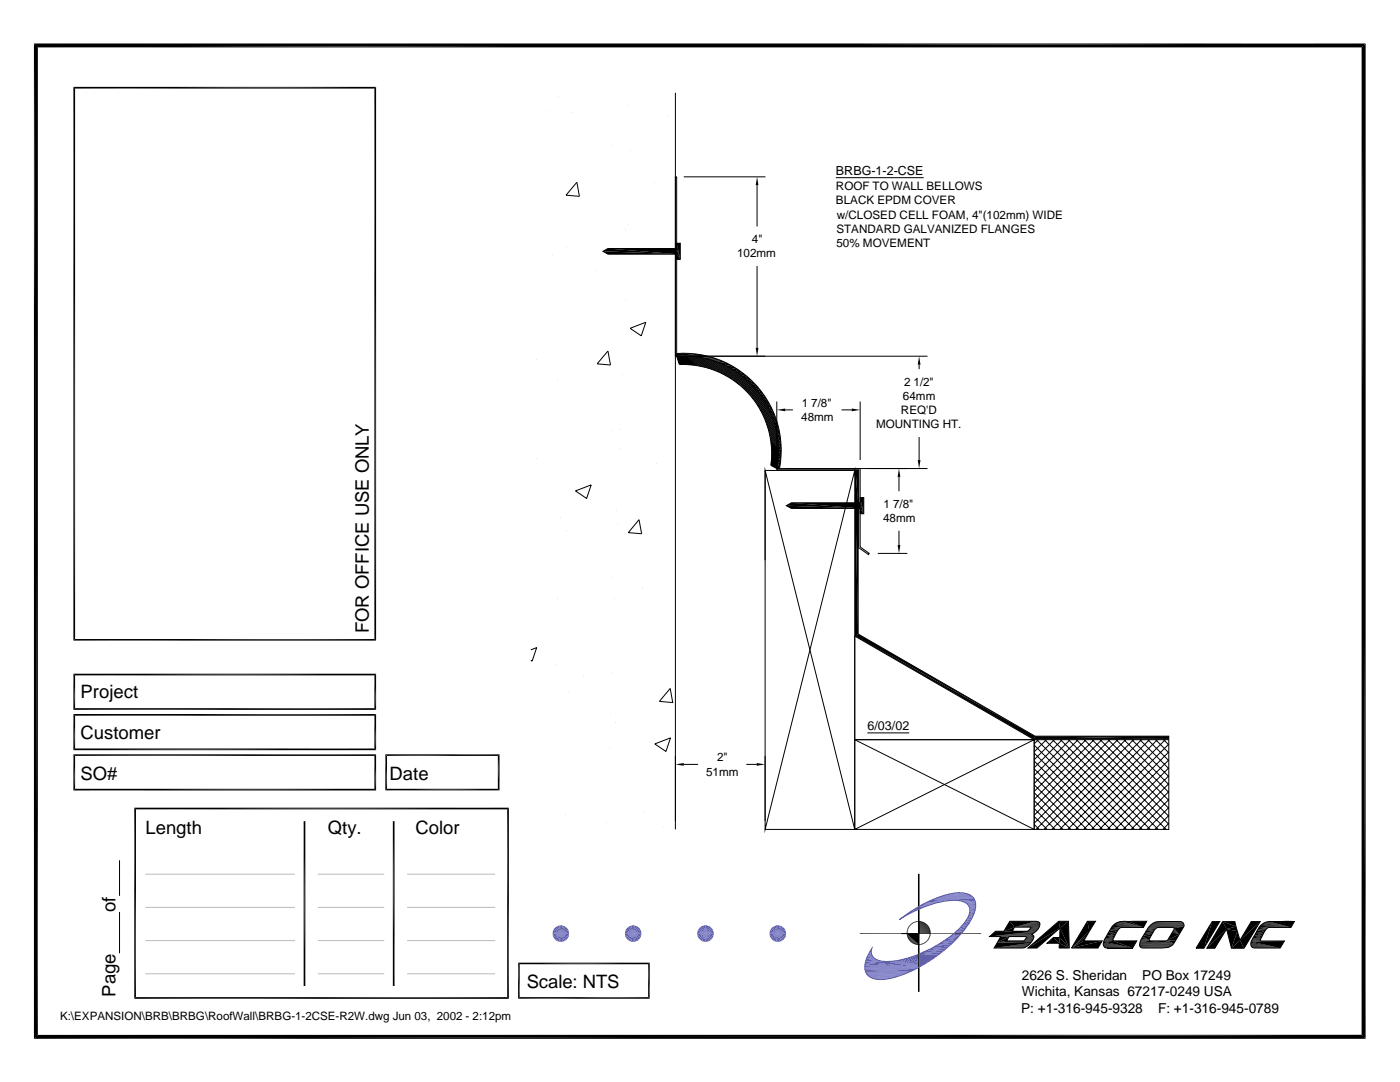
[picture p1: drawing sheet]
<svg xmlns="http://www.w3.org/2000/svg" width="279mm" height="216mm" viewBox="0 0 279 216" stroke-linecap="round" stroke-linejoin="round" font-family="sans-serif">
<g fill="none" stroke="#000" stroke-width=".2">
<path d="M111.4 19.3h.1M134.8 18.5v147M109.6 22h.1M113.7 38.6h.1M114.3 22.5h.1M115.1 36.4l.5 2.8-2.6-.3zM122.1 29.1h.1M125.5 21h.1M125.9 30h.1M130.7 36.4h.1M133.5 23h.1M134.8 35.3h.2v35.8h-.2z"/>
<path d="M136.5 35.3h16.3M151.1 37v8.2M166.8 35.5h17.5M110.3 50.9h.1M113.1 49.3h.1M118.9 54.1h.1M120.3 50.1l1-.5h13.7v-1.1h.8v3.3h-.8v-1.1h-13.7zM124.8 45.9h.1M124.8 59.8h.1M125.4 44.9h.1M134.2 51.9h.1M151.1 53.1v16.3"/>
<path d="M107.1 71.7h.1M111.3 76h.1M115.8 68.6h.1M121.3 70l.5 2.8-2.6-.2zM124.3 74.7h.1M125.8 65.5l3.1-1.2-.9 2.7zM135 71.1v-.6a19.4 19.4 0 0 1 20.6 23h-.6M135 71.1a18.9 18.9 0 0 1 20 22.4M135 71.1l.6 1.6M135 70.6h3.9M135 70.5h2.6M135.1 71.1l1.7 1.6"/>
<path d="M135.1 71.4l.4-.3 1.7 1.6M135.2 71.6l1.2 1.1M135.4 72.2l.6 .5M135.6 72.7a17.7 17.7 0 0 1 18.2 20.2l1.2 .6M135.6 72.7h.1M135.8 72.7l1.7-1.6 1.9 1.9M135.9 71l1.7 1.8M135.9 71l-.6 .7M136.2 71l1.8 1.8M136.5 71.1h48.6M136.7 71l1.8 1.9 1.5-1.5M136.7 71l-1.3 1.3"/>
<path d="M137.1 71l1.8 1.9M137.1 71l-1.6 1.6M137.9 71.1l-1.7 1.6M137.9 71.1l2 2M138.2 71.1l-1.6 1.6M138.3 71.1l2.1 2.1M138.6 71.1l-1.6 1.6M138.7 71.2l2.2 2.1M138.9 71.2l-1.5 1.5M139.2 71.2l2.3 2.3M139.3 71.2l-1.6 1.6M139.6 71.3l-1.5 1.5"/>
<path d="M139.7 71.3l2.4 2.4M140.2 71.4l2.5 2.5M140.3 71.4l-1.5 1.5M140.6 71.5l-1.5 1.5M140.7 71.5l2.7 2.7M140.9 71.6l-1.4 1.4M141.2 71.6l2.9 3M141.2 71.6l-1.4 1.5M141.4 71.1l-5.1-.1-1 1M141.6 71.7l-1.5 1.5M141.7 71.8l3.3 3.2 1.3-1.3M141.9 71.8l-1.4 1.4"/>
<path d="M142.2 71.9l-1.4 1.4M142.3 71.9l3.7 3.7M142.5 72l-1.4 1.4M142.8 72.1l-1.4 1.4M142.9 72.2l4.5 4.5M143 72.2l-1.3 1.4M143.3 72.3l-1.3 1.4M143.6 72.4l10.4 10.4M143.6 72.4l-1.3 1.4M143.7 74.3l1.3-1.3 8.4 8.4M143.9 72.5l-1.3 1.4M144.2 72.7l-1.3 1.3"/>
<path d="M144.2 72.7l9.5 9.5M144.4 72.8l-1.3 1.3M144.7 72.9l-1.3 1.3M145.2 73.2l-1.2 1.3M145.5 73.3l-1.3 1.3M145.8 73.4l-1.3 1.3M145.9 73.5l7 7.1M146 73.6l-1.3 1.3M146.5 73.9l-1.3 1.3M146.7 74.1l-1.2 1.2M146.9 74.1l5.4 5.4M147 74.2l-1.3 1.3"/>
<path d="M147.2 74.4l-1.2 1.2M147.4 74.5l-1.2 1.3M147.7 74.7l-1.2 1.2M147.9 74.9l-1.2 1.2M148.1 75l-1.2 1.3M148.3 75.2l2.9 2.9M148.4 75.2l-1.3 1.2M148.6 75.4l-1.3 1.2M148.8 75.6l-1.2 1.2M149 75.8l-1.2 1.2M149.2 75.9l-1.2 1.3M149.4 76.1l-1.2 1.2"/>
<path d="M149.6 76.3l-1.2 1.2M149.8 76.5l-1.2 1.2M150 76.7l-1.2 1.2M150 79.3l4.2 4.2M150.2 76.9l-1.2 1.2M150.4 77.1l-1.2 1.2M150.6 77.3l-1.2 1.2M150.8 77.6l-1.2 1.1M150.9 77.8l-1.1 1.2M151.1 78l-1.2 1.2M151.3 78.2l-1.2 1.2M151.5 78.4l-1.2 1.2"/>
<path d="M151.6 78.7l-1.1 1.1M151.8 78.9l-1.2 1.2M152 79.1l-1.2 1.2M152.1 79.3l-1.1 1.2M152.3 79.6l-1.2 1.2 3.4 3.3-1.3 1.2M152.4 79.8l-1.1 1.2M183.4 72.8v.9M107.1 91.5h.1M114.9 98l3.1-1.2-.9 2.7zM116.6 97.5h.1M122 85.8h.1M123.6 85.6h.1"/>
<path d="M123.7 89.6h.1M131 92.5h.1M152.2 82.6l2.6 2.6M152.6 80.1l-1.2 1.1M152.8 80.3l-1.2 1.2M152.8 84l2.2 2.2M152.9 80.6l-1.2 1.1 2.9 3M153 84.6l2.1 2.1M153 80.8l-1.2 1.2M153.2 81.1l-1.2 1.2M153.2 85.2l2 2M153.3 81.3l-1.2 1.2"/>
<path d="M153.4 85.8l1.8 1.9M153.4 81.6l-1.1 1.2M153.5 86.3l1.8 1.8M153.6 81.9l-1.2 1.2M153.6 86.8l1.7 1.7M153.7 82.1l-1.2 1.2 2.4 2.4M153.7 87.3l1.6 1.6M153.8 87.8l1.6 1.6M153.8 82.4l-1.2 1.2M153.9 92.6l.5 .6M153.9 88.2l1.5 1.6M153.9 92.2l1.1 1.2"/>
<path d="M153.9 88.7l1.5 1.4M153.9 82.7l-1.2 1.2M153.9 91.9l1.2 1.1M153.9 89.1l1.5 1.4M154 91.5l1.2 1.2M154 91.1l1.2 1.3M154 90l1.3 1.3M154 89.6l1.3 1.3M154 90.8l1.3 1.2M154 90.4l1.3 1.3M154.1 83l-1.3 1.2M154.2 83.2l-1.2 1.3"/>
<path d="M154.3 83.5l-1.2 1.3M154.4 83.8l-1.2 1.2M154.6 84.4l-1.3 1.3M154.6 84.8l-1.2 1.2M154.7 85l-1.2 1.3M154.8 85.4l-1.2 1.2M154.9 85.7l-1.3 1.2M155 86l-1.3 1.3M155 93.5h16.7v15.6l1.8 1.3-.2 .3-1.9-1.4v-15.6h-16.4zM155 80.1v11.7M155 93.5h.1M155 86.3l-1.2 1.3"/>
<path d="M155.1 86.7l-1.3 1.2M155.1 93l-.4 .3M155.2 87l-1.3 1.3M155.2 87.4l-1.3 1.2M155.2 92.5l-.7 .7M155.2 87.7l-1.3 1.3M155.3 92.1l-1.1 1M155.3 88.1l-1.3 1.3M155.3 91.6l-1.3 1.3M155.3 88.4l-1.3 1.4M155.3 91.2l-1.4 1.4M155.3 88.8l-1.3 1.3"/>
<path d="M155.4 89.2l-1.4 1.3M155.4 89.6l-1.4 1.3M155.4 90.4l-1.5 1.4M155.4 90.8l-1.5 1.4M155.4 90l-1.4 1.4M156.7 81.8h1.5M156.7 93.5h28.4M167.9 81.8h2.1M170.6 93.9h-17.9v71.6l17.9-71.6v71.6M170.7 93.9h.6v32.6l35.3 20.4h26.7v.5h-26.9l-35.7-20.5zM171.7 80.1v11.7M179.4 95.2v2.8"/>
<path d="M183.4 87.2v4.6M111.3 119.5h.1M111.8 103.3h.1M113 105.9h.1M122.1 115.3h.1M122.6 119.4h.1M123 101.8h.1M123.2 104.5h.1M127.5 103.7l.6 2.8-2.7-.2zM128.2 117.2h.1M152.7 111.8v-17.9l17.9 71.6M156.9 100.9l1-.6h13.8v-1h.7v3.2h-.7v-1h-13.8z"/>
<path d="M175.2 110.4h5.9M179.4 105.9v2.9M105.9 129.7l1.2-.5-.9 2.7-.3-.1M111.1 132.7h.1M113.4 138.2h.1M116.4 134.9h.1M122.1 134.3h.1M133.8 137.4l.5 2.8-2.7-.2zM170.6 126.9l35.8 20.7h-35.8zM121.6 149.2h.1M121.9 142.5h.1M122.8 144.2h.1"/>
<path d="M130.7 148.4l3.1-1.2-.9 2.7zM132.9 148.8h.1M136.5 152.5h2.8M148.9 152.5h2.1M152.7 150.9v12.9M170.6 147.6l35.8 17.9M206.4 147.6h26.9v17.9h-26.9zM206.4 147.6l-35.8 17.9h35.8v-17.9h-35.8v17.9M206.4 148.7l16.8 16.8M206.4 150.3l15.2 15.2M206.4 151.8l13.6 13.7M206.4 153.4l12.1 12.1"/>
<path d="M206.4 155l10.5 10.5M206.4 156.6l8.9 8.9M206.4 158.2l7.3 7.3M206.4 159.7l5.8 5.8M206.9 147.6l17.9 17.9M207.2 147.6l-.8 .8M208.5 147.6l17.9 17.9M208.8 147.6l-2.4 2.4M210.1 147.6l17.9 17.9M210.4 147.6l-4 4M211.6 147.6l18 17.9M212 147.6l-5.6 5.6"/>
<path d="M213.2 147.6l17.9 17.9M213.6 147.6l-7.2 7.1M214.8 147.6l17.9 17.9M215.2 147.6l-8.8 8.7M216.4 147.6l16.9 16.9M216.7 147.6l-10.3 10.3M218 147.6l15.3 15.3M218.3 147.6l-11.9 11.9M219.6 147.6l13.7 13.7M219.9 147.6l-13.5 13.5M221.1 147.6l12.2 12.1M221.5 147.6l-15.1 15.1"/>
<path d="M222.7 147.6l10.6 10.5M223.1 147.6l-16.7 16.7M224.3 147.6l9 8.9M224.7 147.6l-17.9 17.9M225.9 147.6l7.4 7.4M226.2 147.6l-17.9 17.9M227.5 147.6l5.8 5.8M227.8 147.6l-17.9 17.9M229.1 147.6l4.2 4.2M229.4 147.6l-17.9 17.9M230.6 147.6l2.7 2.6M231 147.6l-17.9 17.9"/>
<path d="M232.2 147.6l1.1 1M232.6 147.6l-17.9 17.9M233.3 148.5l-17.1 17M233.3 150.1l-15.5 15.4M233.3 151.6l-13.9 13.9M233.3 153.2l-12.3 12.3M233.3 154.8l-10.7 10.7M233.3 156.4l-9.1 9.1M233.3 158l-7.6 7.5M233.3 159.6l-6 5.9M112.8 162.6h.1M121 164.1h.1"/>
<path d="M128.4 161.9h.1M132.4 165h.1M152.7 165.5h17.9M206.4 161.3l4.2 4.2M206.4 162.9l2.6 2.6M206.4 164.5l1 1M233.3 161.1l-4.4 4.4M233.3 162.7l-2.8 2.8M233.3 164.3l-1.2 1.2"/>
</g>
<g fill="#000">
<path d="M6.8 8.7h265.7l-264.9 .8zM7.6 9.5l264.9-.8-.8 .8zM271.7 9.5l.8 197.8-.8-.8zM271.7 9.5l.8-.8v198.6zM151.1 35.3l.3 1.7h-.6zM120.3 50.1l14.7 .6h-13.7zM120.3 50.1l1-.5 13.7 1.1zM135 50.7l.8 1.1h-.8zM121.3 49.6h13.7v1.1zM135 49.6l.8 2.2-.8-1.1zM135 48.5l.8 3.3-.8-2.2zM135 48.5h.8v3.3z"/>
<path d="M135 70.5l3.9 .1-3.9 .5zM143.6 72.4h1.3l-.2 .5zM142.4 72l1.4-.1 1.1 .5zM144.7 72.9l1.3 .1-.2 .5zM144.9 72.4l1.1 .6-1.3-.1zM145.8 73.5l1.3 .1-.3 .5zM146 73l1.1 .6-1.3-.1zM146.8 74.1l1.4 .3-.4 .4zM147.1 73.6l1.1 .8-1.4-.3zM147.8 74.8l1.4 .4-.4 .4zM148.2 74.4l1 .8-1.4-.4zM148.8 75.6l1.3 .4-.4 .5z"/>
<path d="M149.2 75.2l.9 .8-1.3-.4zM149.7 76.5l1.3 .4-.4 .4zM150.1 76l.9 .9-1.3-.4zM150.6 77.3l1.2 .6-.4 .4zM150.8 69.4h.6l-.3 1.7zM150.6 77.3l.4-.4 .8 1zM151.4 78.3l1.1 .7-.4 .3zM151.4 78.3l.4-.4 .7 1.1zM152.1 79.3l1.1 .7-.4 .3zM152.1 79.3l.4-.3 .7 1zM183.4 71.1l.3 1.7h-.5zM152.8 80.3l1 .8-.4 .3z"/>
<path d="M152.8 80.3l.4-.3 .6 1.1zM153.4 81.4l1 .9-.5 .2zM153.4 81.4l.4-.3 .6 1.2zM153.9 82.5l.9 1-.5 .2zM154.3 83.7l.9 1-.5 .2zM153.9 82.5l.5-.2 .4 1.2zM154.7 84.9l.8 1-.5 .2zM154.3 83.7l.5-.2 .4 1.2zM155 86.1l.7 1.1-.5 .1zM155.2 87.3l.7 1.1-.6 .2zM154.7 84.9l.5-.2 .3 1.2zM155.2 92.3l.4 1.2h-.6z"/>
<path d="M155.3 88.6l.6 1.1-.5 .1zM155.3 91l.5 1.2-.6 .1zM155.4 89.8l.5 1.2h-.6zM155 86.1l.5-.2 .2 1.3zM155.2 87.3l.5-.1 .2 1.2zM155.2 92.3l.6-.1-.2 1.3zM155.3 88.6l.6-.2v1.3zM155.3 91h.6l-.1 1.2zM155.4 89.8l.5-.1v1.3zM155 81.8l1.7-.3v.6zM170 81.5l1.7 .3-1.7 .3zM170.7 93.9l.6 6.4h-.6z"/>
<path d="M170.7 93.9h.6v6.4zM171.7 99.3l.7 3.2-.7-2.2zM171.7 99.3h.7v3.2zM179.4 93.5l.3 1.7h-.6zM183.2 91.8h.5l-.3 1.7zM156.9 100.9l14.8 .6h-13.8zM156.9 100.9l1-.6 13.8 1.2zM170.7 101.5l.6 25-.6 .4zM171.7 101.5l.7 1h-.7zM157.9 100.3h13.8v1.2zM171.7 100.3l.7 2.2-.7-1zM179.1 108.8h.6l-.3 1.6z"/>
<path d="M170.7 126.9l35.9 20-.2 .5zM170.7 126.9l.6-.4 35.3 20.4zM170.7 101.5h.6v25zM134.8 152.5l1.7-.2v.5zM151 152.3l1.7 .2-1.7 .3zM206.6 146.9l26.7 .5h-26.9zM206.6 146.9h26.7v.5zM6.8 8.7l.8 197.8-.8 .8zM6.8 8.7l.8 .8v197zM6.8 207.3l.8-.8h264.1zM6.8 207.3l264.9-.8 .8 .8z"/>
</g>
<path d="M141.2 71.7h2.6M142.4 72.2h2.5" fill="none" stroke="#000" stroke-width=".42"/>
<g fill="none" stroke="#000" stroke-width=".34">
<path d="M14.6 17.5h60.5M14.8 17.3v110.5M74.9 17.3v110.5M141.2 71.8h2.6M14.6 134.6h60.5M14.8 134.4v7.2M74.9 134.4v7.2M14.6 141.5h60.5M14.6 157.6h60.5M14.6 149.5h60.5M14.6 142.6h60.5M14.8 142.5v7.2"/>
<path d="M14.8 150.5v7.2M74.9 142.5v7.2M74.9 150.5v7.2M26.8 161.3h74.8M27 161.2v38.1M60.8 163.9v32.8M78.6 163.9v32.8M101.4 161.2v38.1M26.8 199.1h74.8"/>
</g>
<path d="M136.3 71h5.1M140 71.5h2.6" fill="none" stroke="#000" stroke-width=".28"/>
<path d="M138.8 71.3h3.8" fill="none" stroke="#000" stroke-width=".3"/>
<path d="M138.8 71.3h3.8" fill="none" stroke="#000" stroke-width=".36"/>
<path d="M136.3 70.8h3.8" fill="none" stroke="#000" stroke-width=".4"/>
<path d="M135 70.9h3.9" fill="none" stroke="#000" stroke-width=".44"/>
<path d="M14.6 127.7h60.5M14.6 150.7h60.5M103.4 199.1h26.3M103.4 192.2h26.3M103.6 192.1v7.2M129.5 192.1v7.2" fill="none" stroke="#000" stroke-width=".32"/>
<g fill="#5c5cb8">
<path d="M111.9 186.3l1.6-.4 .1 .4z"/>
<path d="M111.9 186.3l1.5-.7 .1 .3z"/>
<path d="M111.9 186.3l1.3-1 .2 .3z"/>
<path d="M113 185l.2 .3-1.3 1z"/>
<path d="M112.6 184.8l.4 .2-1.1 1.3z"/>
<path d="M112.3 184.7l.3 .1-.7 1.5z"/>
<path d="M111.9 184.6l.4 .1-.4 1.6z"/>
<path d="M111.6 184.7l.3-.1v1.7z"/>
<path d="M111.2 184.8l.4-.1 .3 1.6z"/>
<path d="M110.9 185l.3-.2 .7 1.5z"/>
<path d="M110.9 185l1 1.3-1.3-1z"/>
<path d="M110.6 185.3l1.3 1-1.5-.7z"/>
<path d="M110.4 185.6l1.5 .7-1.6-.4z"/>
<path d="M110.3 185.9l1.6 .4h-1.6z"/>
<path d="M110.3 186.3h1.6l-1.6 .4z"/>
<path d="M110.3 186.7l1.6-.4-1.5 .7z"/>
<path d="M110.4 187l1.5-.7-1.3 1z"/>
<path d="M110.6 187.3l1.3-1-1 1.3z"/>
<path d="M111.9 186.3l-.7 1.5-.3-.2z"/>
<path d="M111.9 186.3l-.3 1.6-.4-.1z"/>
<path d="M111.9 186.3v1.6h-.3z"/>
<path d="M111.9 186.3l.4 1.6h-.4z"/>
<path d="M111.9 186.3l.7 1.5-.3 .1z"/>
<path d="M111.9 186.3l1.1 1.3-.4 .2z"/>
<path d="M111.9 186.3l1.3 1-.2 .3z"/>
<path d="M111.9 186.3l1.5 .7-.2 .3z"/>
<path d="M111.9 186.3l1.6 .4-.1 .3z"/>
<path d="M111.9 186.3h1.7l-.1 .4z"/>
<path d="M140.8 186.3l1.6-.4 .1 .4z"/>
<path d="M140.8 186.3l1.5-.7 .1 .3z"/>
<path d="M140.8 186.3l1.3-1 .2 .3z"/>
<path d="M141.8 185l.3 .3-1.3 1z"/>
<path d="M141.5 184.8l.3 .2-1 1.3z"/>
<path d="M141.2 184.7l.3 .1-.7 1.5z"/>
<path d="M140.8 184.6l.4 .1-.4 1.6z"/>
<path d="M140.4 184.7l.4-.1v1.7z"/>
<path d="M140.1 184.8l.3-.1 .4 1.6z"/>
<path d="M139.8 185l.3-.2 .7 1.5z"/>
<path d="M139.5 185.3l.3-.3 1 1.3z"/>
<path d="M139.5 185.3l1.3 1-1.5-.7z"/>
<path d="M139.3 185.6l1.5 .7-1.6-.4z"/>
<path d="M139.2 185.9l1.6 .4h-1.7z"/>
<path d="M139.1 186.3h1.7l-1.6 .4z"/>
<path d="M139.2 186.7l1.6-.4-1.5 .7z"/>
<path d="M139.3 187l1.5-.7-1.3 1z"/>
<path d="M139.5 187.3l1.3-1-1 1.3z"/>
<path d="M140.8 186.3l-.7 1.5-.3-.2z"/>
<path d="M140.8 186.3l-.4 1.6-.3-.1z"/>
<path d="M140.8 186.3v1.6h-.4z"/>
<path d="M140.8 186.3l.4 1.6h-.4z"/>
<path d="M140.8 186.3l.7 1.5-.3 .1z"/>
<path d="M140.8 186.3l1 1.3-.3 .2z"/>
<path d="M140.8 186.3l1.3 1-.3 .3z"/>
<path d="M140.8 186.3l1.5 .7-.2 .3z"/>
<path d="M140.8 186.3l1.6 .4-.1 .3z"/>
<path d="M140.8 186.3h1.7l-.1 .4z"/>
<path d="M126.4 186.3l1.6-.4v.4z"/>
<path d="M126.4 186.3l1.4-.7 .2 .3z"/>
<path d="M126.4 186.3l1.3-1 .1 .3z"/>
<path d="M127.4 185l.3 .3-1.3 1z"/>
<path d="M127.1 184.8l.3 .2-1 1.3z"/>
<path d="M126.7 184.7l.4 .1-.7 1.5z"/>
<path d="M126.4 184.6l.3 .1-.3 1.6z"/>
<path d="M126 184.7l.4-.1v1.7z"/>
<path d="M125.6 184.8l.4-.1 .4 1.6z"/>
<path d="M125.3 185l.3-.2 .8 1.5z"/>
<path d="M125.1 185.3l.2-.3 1.1 1.3z"/>
<path d="M125.1 185.3l1.3 1-1.5-.7z"/>
<path d="M124.9 185.6l1.5 .7-1.6-.4z"/>
<path d="M124.8 185.9l1.6 .4h-1.7z"/>
<path d="M124.7 186.3h1.7l-1.6 .4z"/>
<path d="M124.8 186.7l1.6-.4-1.5 .7z"/>
<path d="M124.9 187l1.5-.7-1.3 1z"/>
<path d="M125.1 187.3l1.3-1-1.1 1.3z"/>
<path d="M126.4 186.3l-.8 1.5-.3-.2z"/>
<path d="M126.4 186.3l-.4 1.6-.4-.1z"/>
<path d="M126.4 186.3v1.6h-.4z"/>
<path d="M126.4 186.3l.3 1.6h-.3z"/>
<path d="M126.4 186.3l.7 1.5-.4 .1z"/>
<path d="M126.4 186.3l1 1.3-.3 .2z"/>
<path d="M126.4 186.3l1.3 1-.3 .3z"/>
<path d="M126.4 186.3l1.4 .7-.1 .3z"/>
<path d="M126.4 186.3l1.6 .4-.2 .3z"/>
<path d="M126.4 186.3h1.6v.4z"/>
<path d="M155.2 186.3l1.6-.4 .1 .4z"/>
<path d="M155.2 186.3l1.5-.7 .1 .3z"/>
<path d="M155.2 186.3l1.3-1 .2 .3z"/>
<path d="M156.3 185l.2 .3-1.3 1z"/>
<path d="M156 184.8l.3 .2-1.1 1.3z"/>
<path d="M155.6 184.7l.4 .1-.8 1.5z"/>
<path d="M155.2 184.6l.4 .1-.4 1.6z"/>
<path d="M154.9 184.7l.3-.1v1.7z"/>
<path d="M154.5 184.8l.4-.1 .3 1.6z"/>
<path d="M154.2 185l.3-.2 .7 1.5z"/>
<path d="M153.9 185.3l.3-.3 1 1.3z"/>
<path d="M153.9 185.3l1.3 1-1.5-.7z"/>
<path d="M153.7 185.6l1.5 .7-1.6-.4z"/>
<path d="M153.6 185.9l1.6 .4h-1.6z"/>
<path d="M153.6 186.3h1.6l-1.6 .4z"/>
<path d="M153.6 186.7l1.6-.4-1.5 .7z"/>
<path d="M153.7 187l1.5-.7-1.3 1z"/>
<path d="M153.9 187.3l1.3-1-1 1.3z"/>
<path d="M155.2 186.3l-.7 1.5-.3-.2z"/>
<path d="M155.2 186.3l-.3 1.6-.4-.1z"/>
<path d="M155.2 186.3v1.6h-.3z"/>
<path d="M155.2 186.3l.4 1.6h-.4z"/>
<path d="M155.2 186.3l.8 1.5-.4 .1z"/>
<path d="M155.2 186.3l1.1 1.3-.3 .2z"/>
<path d="M155.2 186.3l1.3 1-.2 .3z"/>
<path d="M155.2 186.3l1.5 .7-.2 .3z"/>
<path d="M155.2 186.3l1.6 .4-.1 .3z"/>
<path d="M155.2 186.3h1.7l-.1 .4z"/>
</g>
<path d="M76.9 150.7h22.8M76.9 157.6h22.8M199.1 187.9h6.8M202.5 184.8h5M221.9 184.9h6.3M251.4 184.9h6.2" fill="none" stroke="#000" stroke-width=".32"/>
<path d="M77.1 150.5v7.2M99.5 150.5v7.2M197.5 186.7h8.7M249.7 189h5.8" fill="none" stroke="#000" stroke-width=".34"/>
<g fill="none" stroke="#000" stroke-width=".2">
<path d="M183.3 174.5h.1v23.3h-.1zM183.4 174.5v6.4M183.3 183.9h.1M183.3 188.5h.1M183.4 181.4v7.1M183.4 190.4v7.4M197.5 186.9l1.2-1.1h1.6l1.2-2h5.3a.68 .68 0 0 1 .7 .4 .68 .68 0 0 1-.1 .8l-.4 .6-1.1 .8 .1 .1a.71 .71 0 0 1 0 1.2l-.7 .9-1.1 .6h-5.8l1.3-2.3zM197.5 186.8h8.8M198.4 189.1h6.2M198.7 185.8h8M200.3 185.8h4.6M201.4 186.9h3.4a.9 .9 0 0 1-.6 .8h-3.3z"/>
<path d="M202.5 184.9h5M204.5 189.1l-6.1 .1M220.4 189.1h5.6M220.6 189.1h5.4M221.8 185.1h2.1M221.9 185h6.3M222.2 187.7h4.7M225.3 183.9h3.6M227.4 188.8h6.4M227.4 188.7h6.6M227.4 188.5h6.7M227.5 188.2h6.8"/>
<path d="M227.5 188.8h6.1M227.7 189.1h5.4M227.7 189h5.6M227.8 189.1h4.6M229.2 185.1h2.1M229.4 184.8h6.9M229.6 184.7h6.7M229.6 184.6h6.7M229.8 184.4h6.5M230 184.4h6.3M230 184.2h6.2M230.2 184.2h6"/>
<path d="M230.2 184.1h5.9M230.4 184h5.6M230.6 184h5.3M230.7 183.9h5.1M231 183.9h4.8M233.4 189h-5.8M233.5 188.9h-6M244 183.9h2.4l1.1 3.7 2.2-3.7h1.8l-3.2 5.3h-2.5l-1-3.8-2.4 3.8h-1.5zM249.7 187.8h6.6M249.9 189.1h5.6M250.1 189.1h5.4M251.2 185.1h2.1"/>
<path d="M251.4 185h6.2M251.7 184.6a2.58 2.58 0 0 1 2-.7h4.6l-.7 1.2h-4.4a4.2 4.2 0 0 0-1.6 2.6l4.7 .1-.8 1.4h-4.8a.91 .91 0 0 1-1-.4 .91 .91 0 0 1 .1-1.1l1.4-2.5zM253.3 183.9h5M253.5 183.9h4.8"/>
</g>
<g fill="#000">
<path d="M183.3 188.3l.1 .2zM183.3 188.5l.1 1.9h-.1zM183.3 186.3h.1zM183.3 180.9l.1 .5-.1 .1zM183.3 188.5h.1v1.9zM183.3 180.9h.1v.5zM197.5 186.9l1.2-1.1h8zM199.1 188.1l6.6 .1-7.3 1zM199.7 186.9h1.7l-2.3 1.2zM199.1 188.1l2.3-1.2-.5 .8zM201.5 183.8h5.2l-4.2 1.2zM201.5 183.8l1 1.2-2.2 .8z"/>
<path d="M200.3 185.8l2.2-.8-.5 .8zM202.5 185l4.3-1.2zM204.2 187.7l1.7 .2zM204.3 187.7h1.7zM204.6 187.5l1.5 .1h-1.7zM204.7 187.3l1.5 .1-1.6 .1zM204.8 186.9l1.5 .1h-1.5zM204.8 187.2l1.4 .1h-1.5zM204.8 187h1.5l-1.5 .2zM205 185.8h1.7zM198.4 189.2l6.8-.6zM205.1 185.8l.2-.1 1.4 .1z"/>
<path d="M198.4 189.2l6.9-.6zM198.4 189.2l7.1-.8-.2 .2zM205.5 185.5h1.6l-1.8 .2zM198.4 189.2l7.2-.9-.1 .1zM205.6 185.3l1.6 .1-1.7 .1zM205.7 185.2l1.5 .1h-1.6zM205.7 185h1.7l-1.7 .2zM198.4 189.2l7.3-1-.1 .1zM197.5 186.9l8.5-.4zM204.3 187.7h1.7l-.1 .2zM204.4 187.6h1.7l-.1 .1zM204.6 187.5l1.6-.1-.1 .2z"/>
<path d="M197.5 186.9l8.7-.7-.3 .2zM204.7 187.3h1.5v.1zM204.8 187.2l1.5-.1-.1 .2zM204.8 187.2l1.5-.2v.1zM204.8 186.9l1.5-.1v.2zM197.5 186.9l9-.8-.3 .1zM197.5 186.9l9.1-1zM197.5 186.9l9.2-1.1zM204.9 185.8h1.8zM202.5 185l4.5-1.1zM205.3 185.7l1.7-.1-.3 .2zM202.5 185l4.6-1.1z"/>
<path d="M205.3 185.7l1.8-.2-.1 .1zM202.5 185l4.7-1.1zM205.5 185.5l1.7-.1-.1 .1zM202.5 185l4.8-1zM205.6 185.3h1.6v.1zM202.5 185l4.9-1zM205.7 185.2l1.6-.1-.1 .2zM205.7 185.2l1.7-.2-.1 .1zM202.5 185l5-.9zM205.5 185l2-.2zM205.6 185l1.9-.2zM205.7 185l1.8-.2-.1 .2z"/>
<path d="M202.5 185l5-.9v.1zM202.5 185l5-.6v.2zM202.5 185l5-.8v.2zM209 188.2l1.2-1.1 1.2 1.1zM211.3 183.8h1.9l-1.7 1.4zM205.1 189.2l6.2-5.4 .2 1.4zM211.4 188.2l2 1h-2zM210.2 187.1h1.3l-.1 1.1zM211.5 187.1l1.9 2.1-2-1zM205.1 189.2l6.4-4-4.5 4zM211.5 185.2l1.9 4-1.9-2.1zM211.5 185.2l1.7-1.4 .2 5.4z"/>
<path d="M213.8 189.2l2.5-1.5h3.7zM213.8 189.2l3.1-2.4-.6 .9zM217 183.8l.4 2-3.6 3.4zM213.8 189.2l3.6-3.4-.5 1zM217 183.8h1.6l-1.2 2zM213.8 189.2l6.2-1.5-.9 1.5zM220.2 188.5l5.8 .7-5.8-.6zM220.2 188.4l5.8 .8-5.8-.7zM220.2 188.3l5.8 .9-5.8-.8zM220.2 188.6l5.8 .6-5.7-.4zM220.2 188.1l5.8 1.1-5.8-.9zM220.3 187.9l5.7 1.3-5.8-1.1z"/>
<path d="M220.3 187.7h1.9l-1.9 .2zM220.4 187.5h1.7l-1.8 .2zM220.6 187.2l1.6 .1-1.8 .2zM220.6 189.1h.3zM220.9 186.7l1.5 .3-1.8 .2zM221.2 186.2h1.5l-1.8 .5zM221.5 185.7l1.4 .2-1.7 .3zM221.6 185.4h1.7l-1.8 .3zM221.8 185.2l1.6 .1-1.8 .1zM220.3 187.7l1.8-.1 .1 .1zM220.3 187.7l1.8-.2v.1zM220.3 187.9l1.9-.2 3.8 1.5z"/>
<path d="M220.4 187.5l1.8-.2-.1 .2zM222.1 184.7l.2-.1 5.9 .5zM220.6 187.2l1.8-.2-.2 .3zM222.3 184.6l.2-.2 5.7 .7zM220.9 186.7l1.6-.1-.1 .4zM222.5 184.4l.2-.2 5.5 .9zM220.9 186.7l1.8-.5-.2 .4zM222.7 184.2l.1-.1 5.4 1zM221.2 186.2l1.7-.3-.2 .3zM222.8 184.1l5.4 1zM221.5 185.7l1.6-.1-.2 .3zM222.9 184.1l.3-.1 5 1.1z"/>
<path d="M221.5 185.7l1.8-.3-.2 .2zM221.6 185.4l1.8-.1-.1 .1zM223.2 184l.3-.1 4.7 1.2zM221.8 185.2h1.7l-.1 .1zM221.8 185.2l1.9-.1zM223.5 183.9l4.7 1.2zM223.7 183.9h.3zM223.7 183.9h.3l4.2 1.2zM224 183.9h1.3zM224 183.9h1.3l2.9 1.2zM222.2 187.7h4.7l-.9 1.5zM227.7 187.5h1.6l-1.7 .2z"/>
<path d="M227.9 187.1l1.5 .3-1.7 .1zM228.2 186.7l1.5 .1-1.8 .3zM228.5 186.2l1.5 .1-1.8 .4zM228.7 185.7h1.6l-1.8 .5zM225.3 183.9l3.6-.1-.7 1.3zM228.9 185.5l1.5 .1-1.7 .1zM229 185.3l1.5 .1-1.6 .1zM229.2 185.1h1.9zM229.2 185.1h1.8l-2 .2zM227.6 187.7l1.8-.1zM227.6 187.7h1.8zM227.7 187.5l1.7-.1z"/>
<path d="M227.6 187.7h2zM229.4 187.7h.2zM227.5 187.9l2.1-.2 4.7 .6zM227.9 187.1l1.8-.3-.3 .6zM228.2 186.7l1.8-.4-.3 .5zM228.5 186.2l1.7-.3-.2 .4zM228.5 186.2l1.8-.5-.1 .2zM228.7 185.7l1.7-.1-.1 .1zM228.9 185.5l1.6-.1-.1 .2zM229 185.3h1.7l-.2 .1zM229 185.3l1.8-.1zM229 185.3l2-.2z"/>
<path d="M231.8 189.2l.2-.1zM232.7 187.7l1.6 .6zM232.9 187.7l.1-.1h1.6zM234 186l1.3 .5-2.3 1.1zM234.1 185.8l1.2 .7-1.3-.5zM234.1 185.1l.2 .1zM234.2 185.7l1.1 .8-1.2-.7zM232.5 187.7l1.8 .6zM232.3 187.7l2 .6zM229.8 187.7h2.5l2 .6zM229.6 187.7l4.7 .6zM234.3 185.5l1 1-1.1-.8z"/>
<path d="M234.3 185.5l1 1zM234.3 185.4l1 1.1zM234.3 185.2l1 1.3-1-1.1zM232.9 187.7l1.7-.1-.3 .7zM233 187.6l2.3-1.1-.7 1.1zM235.5 183.9h.3zM234 183.9h1.8zM234.3 185.2l2-.4-1 1.7zM241.9 183.9l-1.6 5.3h-1.6zM241.9 183.9h1.5l-3.1 5.3zM244 183.9l2.7 1-1.9 .5zM244 183.9l.8 1.5-3.9 3.8z"/>
<path d="M240.9 189.2l3.9-3.8-2.4 3.8zM244.8 185.4l2.1 .4-1.1 3.4zM244.8 185.4l1.9-.5 .2 .9zM244 183.9h2.4l.3 1zM246.9 185.8l.6 1.8-1.7 1.6zM245.8 189.2l1.7-1.6 .8 1.6zM249.6 188.4l5.9 .8-5.9-.7zM249.6 188.3l5.9 .9-5.9-.8zM249.6 188.5l5.9 .7-5.8-.5zM249.6 188.1l5.9 1.1-5.9-.9zM249.7 188.7l5.8 .5-5.8-.4zM249.7 187.9l5.8 1.3-5.9-1.1z"/>
<path d="M249.7 183.9h1.8l-4 3.7zM249.8 187.7h1.7l-1.8 .2zM249.9 187.5h1.6l-1.7 .2zM250 187.2l1.6 .1-1.7 .2zM250.2 189.1l.5 .1zM250.2 189.1l.3 .1zM250.3 186.7l1.5 .3-1.8 .2zM250.6 186.2l1.6 .1-1.9 .4zM250.9 185.7l1.4 .2-1.7 .3zM251.1 185.4l1.5 .2-1.7 .1zM251.2 185.2h1.7l-1.8 .2zM247.5 187.6l4-3.7-3.2 5.3z"/>
<path d="M249.8 187.7l1.7-.1v.1zM249.8 187.7l1.7-.2zM249.9 187.5l1.7-.2-.1 .2zM251.7 184.6l5.9 .5-6.1-.4zM250 187.2l1.8-.2-.2 .3zM251.7 184.6l.2-.2 5.7 .7zM250.3 186.7l1.7-.1-.2 .4zM251.9 184.4l.2-.2 5.5 .9zM250.3 186.7l1.9-.4-.2 .3zM252.1 184.2l5.5 .9zM250.6 186.2l1.7-.3-.1 .4zM252.3 184.2l5.3 .9z"/>
<path d="M250.9 185.7l1.7-.1-.3 .3zM252.4 184.1l.2-.1 5 1.1zM251.1 185.4h1.6l-.1 .2zM251.1 185.4l1.7-.1-.1 .1zM251.1 185.4l1.8-.2zM252.6 184l.4-.1 4.6 1.2zM251.2 185.2l1.8-.1zM251.2 185.2l1.9-.1zM253 183.9h.3zM253 183.9h.3l4.3 1.2zM249.7 187.9l6.6-.1-.8 1.4zM253.3 183.9h5l-.7 1.2z"/>
</g>
<path d="M220.4 189.1h5.6M221.8 185.1h2.1M227.4 188.4h6.9M227.5 187.8h2.1M229.2 185h7.1M249.7 187.8h2.1M249.8 189.1h5.7M251.2 185.1h2.1" fill="none" stroke="#000" stroke-width=".21"/>
<path d="M197.5 186.8h8.7M198.4 189h6.4M227.4 188.6h6.6" fill="none" stroke="#000" stroke-width=".25"/>
<path d="M220.3 189h5.7" fill="none" stroke="#000" stroke-width=".36"/>
<path d="M198.4 189h6.6M227.5 188.1h6.8M234.1 185h2.2" fill="none" stroke="#000" stroke-width=".38"/>
<path d="M198.4 188.9h6.7M202.5 184.8h5" fill="none" stroke="#000" stroke-width=".44"/>
<path d="M199.1 188h6.8" fill="none" stroke="#000" stroke-width=".28"/>
<path d="M197.5 186.7h8.6" fill="none" stroke="#000" stroke-width=".42"/>
<g fill="#5c5cb8">
<path d="M175.1 195.4l.7 .1z"/>
<path d="M175.1 195.4h1.5z"/>
<path d="M175.8 195.5l.8-.1z"/>
<path d="M174.7 195.4h1.9z"/>
</g>
<g fill="none" stroke="#5c5cb8" stroke-width=".2">
<path d="M172.6 193.5h9.8M172.9 194.3h7.9M173 194.4h7.3M173 194.5h7.3M173.1 194.6h6.7M173.2 194.7h6.6M173.7 195h5.1M173.9 195.2h4.4M174.2 195.3h3.2M174.2 195.2h3.7M174.7 195.4h2.3M177.4 195.3h-3"/>
<path d="M179.3 194.9h-5.9"/>
</g>
<path d="M172.6 193.2h10.7M172.7 193.9h9.1M172.9 194.1h8.4M173 194.4h7.8" fill="none" stroke="#5c5cb8" stroke-width=".21"/>
<path d="M172.8 194.1h8.5M172.8 193.9h9" fill="none" stroke="#5c5cb8" stroke-width=".25"/>
<path d="M172.6 193.2h10.7M172.7 193.7h9.7" fill="none" stroke="#5c5cb8" stroke-width=".23"/>
<path d="M172.6 193.4h9.8" fill="none" stroke="#5c5cb8" stroke-width=".28"/>
<path d="M172.6 192.9h10.7M172.6 193.4h10.3" fill="none" stroke="#5c5cb8" stroke-width=".3"/>
<path d="M183.4 193l.6-.4z" fill="#5c5cb8"/>
<path d="M172.6 192.8h10.7" fill="none" stroke="#5c5cb8" stroke-width=".44"/>
<g fill="#5c5cb8">
<path d="M172.6 192.5l10.7 .6-10.7-.5z"/>
<path d="M172.7 192.2l10.6 .9-10.7-.6z"/>
<path d="M184 192.6l1.2-.6z"/>
<path d="M183.4 193l1.8-1z"/>
<path d="M172.7 191.9l10.6 1.2-10.6-.9z"/>
<path d="M172.7 191.9h4.3l6.3 1.2z"/>
</g>
<path d="M172.7 191.9h4.3" fill="none" stroke="#5c5cb8" stroke-width=".2"/>
<g fill="#5c5cb8">
<path d="M177 191.9l.7-.1 5.6 1.3z"/>
<path d="M177 191.9l.7-.1z"/>
</g>
<path d="M172.7 191.8l3.9 .1" fill="none" stroke="#5c5cb8" stroke-width=".2"/>
<g fill="#5c5cb8">
<path d="M177.7 191.8h.4l5.2 1.3z"/>
<path d="M178.1 191.8l.3-.1 4.9 1.4z"/>
</g>
<path d="M172.7 191.8h3.3" fill="none" stroke="#5c5cb8" stroke-width=".2"/>
<path d="M178.4 191.7h.5l4.4 1.4z" fill="#5c5cb8"/>
<path d="M172.7 191.8h3" fill="none" stroke="#5c5cb8" stroke-width=".23"/>
<g fill="#5c5cb8">
<path d="M178.9 191.7l.4-.1 4 1.5z"/>
<path d="M183.4 193l2.3-1.4z"/>
</g>
<path d="M172.7 191.7h2.8" fill="none" stroke="#5c5cb8" stroke-width=".32"/>
<path d="M179.3 191.6l.4-.1 3.6 1.6z" fill="#5c5cb8"/>
<path d="M172.8 191.5h2.4" fill="none" stroke="#5c5cb8" stroke-width=".2"/>
<path d="M179.7 191.5l.4-.1 3.2 1.7z" fill="#5c5cb8"/>
<path d="M172.8 191.5h2.2" fill="none" stroke="#5c5cb8" stroke-width=".2"/>
<g fill="#5c5cb8">
<path d="M180.1 191.4l.5-.1 2.7 1.8z"/>
<path d="M172.9 191.3l1.9 .1-2 .2z"/>
<path d="M172.9 191.3h1.7l.2 .1z"/>
<path d="M183.4 193l2.9-1.8z"/>
<path d="M180.6 191.3l.4-.1 2.3 1.9z"/>
<path d="M172.9 191.3l1.5-.2 .2 .2z"/>
<path d="M172.9 191.3l1.5-.2z"/>
<path d="M181 191.2l.5-.1 1.8 2z"/>
<path d="M172.9 191.3l1.4-.2z"/>
<path d="M173.1 190.9l1.2 .1-1.4 .3z"/>
<path d="M181.5 191.1l.5-.2 1.3 2.2z"/>
<path d="M183.4 193l3.4-2.2z"/>
<path d="M173.1 190.9l1.1-.1 .1 .2z"/>
<path d="M182 190.9l.5-.2 .8 2.4z"/>
<path d="M173.2 190.6l1 .2-1.1 .1z"/>
<path d="M173.2 190.6h.9l.1 .2z"/>
<path d="M182.5 190.7l.4-.1 .4 2.5z"/>
<path d="M183.4 193l3.9-2.5z"/>
</g>
<path d="M183.1 190.4v2.7" fill="none" stroke="#5c5cb8" stroke-width=".36"/>
<g fill="#5c5cb8">
<path d="M173.2 190.6l.7-.2 .2 .2z"/>
<path d="M183.4 190.4l3.9 .1-3.9 2.5z"/>
<path d="M173.4 190.3l.5 .1-.7 .2z"/>
<path d="M173.4 190.3h.5v.1z"/>
</g>
<path d="M183.4 190.3h3.9" fill="none" stroke="#5c5cb8" stroke-width=".32"/>
<path d="M173.4 190.3l.5-.2v.2z" fill="#5c5cb8"/>
<path d="M183.9 190.3h4" fill="none" stroke="#5c5cb8" stroke-width=".4"/>
<g fill="#5c5cb8">
<path d="M173.6 189.9l.3 .2-.5 .2z"/>
<path d="M173.6 189.9h.3v.2z"/>
<path d="M173.6 189.9l.3-.2v.2z"/>
<path d="M183.9 190.1l1-.4 3 .4z"/>
</g>
<path d="M184.9 189.9h3.5" fill="none" stroke="#5c5cb8" stroke-width=".4"/>
<g fill="#5c5cb8">
<path d="M173.8 189.6l.1 .1-.3 .2z"/>
<path d="M173.8 189.6h.1v.1z"/>
<path d="M173.8 189.6l.1-.2z"/>
<path d="M174 189.3l-.2 .3z"/>
</g>
<path d="M184.9 189.5h3.9" fill="none" stroke="#5c5cb8" stroke-width=".42"/>
<path d="M184.9 189.7l1-.5 2.9 .1z" fill="#5c5cb8"/>
<path d="M185.9 189h3.4" fill="none" stroke="#5c5cb8" stroke-width=".42"/>
<path d="M185.9 189.2l1-.5 2.4 .1z" fill="#5c5cb8"/>
<path d="M186.9 188.6h2.9M188.2 187.8h2.4" fill="none" stroke="#5c5cb8" stroke-width=".4"/>
<path d="M186.9 188.5h2.9" fill="none" stroke="#5c5cb8" stroke-width=".25"/>
<path d="M187.3 188.3h2.5M187.8 188h2.4M189 187.1h2.1" fill="none" stroke="#5c5cb8" stroke-width=".3"/>
<path d="M187.8 188.2h2.4M189 187.4h2.1" fill="none" stroke="#5c5cb8" stroke-width=".42"/>
<path d="M188.2 187.7h2.4" fill="none" stroke="#5c5cb8" stroke-width=".28"/>
<path d="M188.6 187.4h2" fill="none" stroke="#5c5cb8" stroke-width=".32"/>
<g fill="#5c5cb8">
<path d="M189.5 187l1.9-.2-.3 .4z"/>
<path d="M189.5 187l.3-.3 1.6 .1z"/>
<path d="M189.8 186.7l.4-.3 1.2 .4z"/>
<path d="M190.2 186.4l.1-.1h1.6z"/>
<path d="M190.2 186.4l1.7-.1-.5 .5z"/>
<path d="M190.3 186.3l.2-.2 1.4 .2z"/>
<path d="M190.5 186.1l1.7-.2-.3 .4z"/>
<path d="M190.5 186.1l.4-.3 1.3 .1z"/>
<path d="M190.9 185.8l.3-.3 1 .4z"/>
<path d="M191.2 185.5h1.3l-.3 .4z"/>
<path d="M191.2 185.5l.3-.2 1 .2z"/>
<path d="M191.5 185.3l1.3-.2-.3 .4z"/>
<path d="M191.7 185l1.1 .1-1.3 .2z"/>
<path d="M191.7 185l1.4-.3-.3 .4z"/>
<path d="M192 184.7h1.1l-1.4 .3z"/>
<path d="M192.3 184.4l.8 .3h-1.1z"/>
<path d="M192.3 184.4l1.1-.1-.3 .4z"/>
<path d="M192.5 184.1l.9 .2-1.1 .1z"/>
<path d="M192.5 184.1l1.1-.2-.2 .4z"/>
<path d="M192.7 183.8l.9 .1-1.1 .2z"/>
<path d="M192.9 183.5l.7 .4-.9-.1z"/>
<path d="M192.9 183.5h.9l-.2 .4z"/>
<path d="M193 183.3l.8 .2h-.9z"/>
<path d="M193 183.3l1-.2-.2 .4z"/>
<path d="M179.5 183.5l.7-.4z"/>
<path d="M193.2 183l.8 .1-1 .2z"/>
<path d="M193.2 183l1-.2-.2 .3z"/>
<path d="M180 183.1l.5-.4z"/>
<path d="M193.3 182.7l.9 .1-1 .2z"/>
<path d="M180.2 183.1l.3-.4 .4-.1z"/>
<path d="M193.4 182.5l.8 .3-.9-.1z"/>
<path d="M193.4 182.5l1-.1-.2 .4z"/>
<path d="M180.5 182.7l.6-.3-.2 .2z"/>
<path d="M193.5 182.2l.9 .2-1 .1z"/>
<path d="M181.1 182.4l.6-.2-.8 .4z"/>
<path d="M193.5 182.2l1-.2-.1 .4z"/>
<path d="M181.1 182.4l1-.4z"/>
<path d="M193.5 182h1l-1 .2z"/>
<path d="M181.1 182.4l.5-.4h.5z"/>
<path d="M193.5 181.8l1 .2h-1z"/>
<path d="M193.5 181.8h1v.2z"/>
<path d="M181.6 182l.9-.2-.4 .2z"/>
<path d="M193.5 181.7l1 .1h-1z"/>
<path d="M193.5 181.7h1.1l-.1 .1z"/>
<path d="M181.6 182l.6-.4 .3 .2z"/>
<path d="M193.5 181.5l1.1 .2h-1.1z"/>
<path d="M182.2 181.6l1.1-.1-.8 .3z"/>
<path d="M193.5 181.5l1.2-.2-.1 .4z"/>
<path d="M193.5 181.3h1.2l-1.2 .2z"/>
<path d="M182.2 181.6l.5-.3 .6 .2z"/>
<path d="M193.5 181.1l1.2 .2h-1.2z"/>
<path d="M193.5 181.1l1.2-.1v.3z"/>
<path d="M182.7 181.3l.6-.4v.6z"/>
<path d="M193.4 180.9l1.3 .1-1.2 .1z"/>
<path d="M183.4 180.9l1.1 .1-.5 .1z"/>
<path d="M183.4 180.9l.6 .2-.5 .3z"/>
<path d="M183.4 180.9l.1 .5h-.1z"/>
<path d="M193.4 180.9l1.3-.1v.2z"/>
<path d="M183.4 180.9l1.6-.1-.5 .2z"/>
<path d="M193.4 180.9l1.3-.2v.1z"/>
<path d="M193.3 180.7h1.4l-1.3 .2z"/>
</g>
<path d="M183.4 180.7h2.1" fill="none" stroke="#5c5cb8" stroke-width=".25"/>
<path d="M193.2 180.6l1.5 .1h-1.4z" fill="#5c5cb8"/>
<path d="M183.9 180.5h2" fill="none" stroke="#5c5cb8" stroke-width=".2"/>
<g fill="#5c5cb8">
<path d="M193.1 180.5l1.6 .2z"/>
<path d="M193.1 180.5l1.6-.1v.3z"/>
<path d="M193 180.4h1.7z"/>
</g>
<path d="M183.9 180.5h2.5" fill="none" stroke="#5c5cb8" stroke-width=".3"/>
<g fill="#5c5cb8">
<path d="M193 180.4l1.7-.1v.1z"/>
<path d="M192.9 180.3h1.8l-1.7 .1z"/>
</g>
<path d="M184.4 180.2h2.5" fill="none" stroke="#5c5cb8" stroke-width=".2"/>
<path d="M192.9 180.3l1.8-.2v.2z" fill="#5c5cb8"/>
<path d="M184.9 180h3.3M185.5 179.8h3.5M185.5 179.8h3.9M185.5 179.7h4.3M190.8 179.7h3.8M191.7 179.8h2.9M192 179.9h2.6M192.2 180h2.5M192.2 179.9h2.5M184.9 180h2.8M192.5 180.1h2.2M192.7 180.2h2" fill="none" stroke="#5c5cb8" stroke-width=".2"/>
<path d="M184.4 180.2h2.9" fill="none" stroke="#5c5cb8" stroke-width=".23"/>
<path d="M184.9 179.9h3.7M184.4 180.2h2.9" fill="none" stroke="#5c5cb8" stroke-width=".25"/>
<path d="M184.9 179.9h3.7" fill="none" stroke="#5c5cb8" stroke-width=".28"/>
<path d="M189.8 179.7l.7-.1z" fill="#5c5cb8"/>
<g fill="none" stroke="#5c5cb8" stroke-width=".2">
<path d="M185.5 179.7h9.1M186 179.6h8.5M186.5 179.3h7.9M186.5 179.2h7.9M187 179.2h7.4M187 179.1h7.3M187 179h7.2M187.5 178.9h6.6M188 178.7h5.9M188.5 178.6h5.2M189 178.4h4.4M189.5 178.3h3.7"/>
<path d="M189.9 178.3h3M190.3 178.2h2.3"/>
</g>
<path d="M185.5 179.7h5M186 179.4h8.4M190.5 179.7h4.1" fill="none" stroke="#5c5cb8" stroke-width=".23"/>
<path d="M186 179.5h8.5" fill="none" stroke="#5c5cb8" stroke-width=".25"/>
<g fill="#5c5cb8">
<path d="M190.3 178.2h1.9z"/>
<path d="M190.7 178.2h1.5z"/>
<path d="M191.2 178.1h.7z"/>
<path d="M191.2 178.1l1 .1z"/>
</g>
<g fill="none" stroke="#000" stroke-width=".2">
<path d="M7.2 9.1h264.9v197.8h-264.9zM173.1 146.2h8.4M23.9 171.7v7.1M23.9 182v8.2M171.6 186.3h24.2M181 186.3h2.3M183.3 186.3v3.6M183.3 183.9l.1 2.4v-2.4M183.3 190.4v2.7M183.4 183.9v2.4M183.4 190.4v2.6M183.4 186.2h2.3"/>
<path d="M183.5 183.9v2.4M202.5 185h3.1l.1 .1-.7 .7h-3zM205.1 189.2l6.2-5.4h1.9l.2 5.4h-2v-1h-2.4l1.2-1.1h1.3v-1.9l-4.5 4zM217 183.8h1.6l-2.3 3.9h3.7l-.9 1.5h-5.3zM222.1 184.7a2.96 2.96 0 0 1 2.1-.9h4.7l-.7 1.3h-4.4a4.3 4.3 0 0 0-1.7 2.6h4.8l-.9 1.5h-4.7a.91 .91 0 0 1-1-.4 .91 .91 0 0 1 0-1.1zM229.6 184.7l.6-.5 1-.3h4.4l.5 .2 .2 .7-2.3 3.8a2.85 2.85 0 0 1-2.2 .6l-3.8-.1a.69 .69 0 0 1-.5-1l1.2-2.4zM230.6 185.3l.7-.2h2.8a.54 .54 0 0 1-.1 .9l-1 1.6-.2 .1h-3.3l-.2-.2zM241.9 183.9h1.5l-3.1 5.3h-1.6z"/>
</g>
<path d="M179.5 183.5a24 24 0 0 1 11.7-5.4 3.1 3.1 0 0 1 3.3 1.5 4.4 4.4 0 0 1-.7 3.9 28.3 28.3 0 0 1-13 10.7 10.1 10.1 0 0 1-6.6 1 2.58 2.58 0 0 1-1.4-3.6l1.2-2.3a1.97 1.97 0 0 0 2 2.5 17 17 0 0 0 8.9-2.1 18.8 18.8 0 0 0 8.1-6.4 2.11 2.11 0 0 0-.3-3.2 7.6 7.6 0 0 0-5.4 0l-3.3 1-1.9 .9z" fill="none" stroke="#5c5cb8" stroke-width=".2"/>
<g fill="#000">
<path d="M181 185.9l.1 .2h-.1zM181 186.1l.1 .1h-.1zM181 186.2l.1 .2h-.1zM181 186.4l.1 .1h-.1zM181 185.8l.1 .1h-.1zM181 186.5l.2 .1-.2 .1zM181 185.7l.1 .1h-.1zM181 186.7l.2 .1h-.1zM181 186.4l2.3 2.1zM181.1 185.5l.1 .2h-.2zM181.1 186.8l.2 .1-.2 .1zM181.1 186.5l2.2 2z"/>
<path d="M181.1 185.4l.1 .1h-.1zM181.1 187h.2l-.2 .1zM181.1 186.7l2.2 1.8-2.2-1.7zM181 185.9h.1v.2zM181 186.1h.1v.1zM181 186.2h.1v.2zM181 186.4h.1v.1zM181.1 186.8l2.2 1.7zM181.1 185.2l.2 .2h-.2zM181 185.8h.1v.1zM181 186.5l.2 .1zM181.1 187.1l.3 .1-.2 .1z"/>
<path d="M181 185.7h.2l-.1 .1zM181 186.7l.2-.1v.2zM181.2 187l2.1 1.5zM181.2 185.1l.1 .2-.2-.1zM181.1 185.5l.1 .2zM181.1 186.8l.2 .1zM181.2 187.3h.2l-.1 .1zM181.2 187.1l2.1 1.4zM181.1 185.4l.1 .1zM181.1 187l.2-.1v.1zM181.3 184.9l.1 .2h-.2zM181.3 187.4h.2l-.1 .1z"/>
<path d="M181.3 187.2l2 1.3zM181.1 185.2l.2 .1v.1zM181.1 187.1l.2-.1 .1 .2zM181.4 187.3l1.9 1.2zM181.4 184.8v.2l-.1-.1zM181.2 185.1h.2l-.1 .2zM181.2 187.3l.2-.1v.1zM181.4 187.5h.2l-.1 .1zM181.3 184.9l.1 .2zM181.3 187.4l.1-.1 .1 .1zM181.4 187.5l1.9 1zM181.5 184.7v.2l-.1-.1z"/>
<path d="M181.5 187.6h.2l-.1 .2zM181.4 184.8v.2zM181.4 187.5h.2zM181.5 187.6l1.8 .9zM181.6 184.6v.2l-.1-.1zM181.6 187.8l.2-.1-.1 .2zM181.5 184.7l.1 .1-.1 .1zM181.5 187.6l.1-.1 .1 .1zM181.6 187.7l1.7 .8zM181.7 184.5v.2l-.1-.1zM181.7 187.9h.2l-.1 .1zM181.6 184.6l.1 .1-.1 .1z"/>
<path d="M181.7 187.6l.1 .1-.2 .1zM181.7 187.8l1.6 .7zM181.8 184.4v.2l-.1-.1zM181.7 184.5v.2zM181.8 187.7l.1 .2h-.2zM181.8 188l.2-.1-.1 .2zM181.8 187.9l1.5 .6zM181.8 184.4l.1-.1v.2zM181.8 184.4l.1 .1-.1 .1zM181.9 187.9h.1l-.2 .1zM181.9 188.1l.2-.1-.1 .2zM181.9 188l1.4 .5z"/>
<path d="M181.9 184.3l.1 .1-.1 .1zM182 187.9l.1 .1-.2 .1zM181.9 184.3l.1-.1v.2zM182 188.2l.2-.1-.1 .1zM182.1 188.1l1.2 .4zM182 184.2l.1 .1-.1 .1zM182.1 188l.1 .1-.2 .1zM182 184.2l.1-.1v.2zM182.1 188.2h.3l-.1 .1zM182.2 188.2l1.1 .3zM182.1 184.1v.2zM182.2 188.1l.2 .1h-.3z"/>
<path d="M182.1 184.1l.2-.1-.1 .3zM182.3 188.3l.2-.1-.1 .2zM182.3 188.2l1 .3zM182.3 184l.1 .2-.2 .1zM182.4 188.2h.1l-.2 .1zM182.3 184h.1v.2zM182.4 188.4l.2-.1v.1zM182.5 188.3l.8 .2zM182.4 184l.1 .1-.1 .1zM182.5 188.2l.1 .1-.2 .1zM182.4 184l.2-.1-.1 .2zM182.6 188.4l.2-.1-.1 .2z"/>
<path d="M182.6 188.3l.7 .2zM182.6 183.9v.2h-.1zM182.6 188.3h.2l-.2 .1zM182.6 183.9h.1l-.1 .2zM182.7 188.5l.2-.2v.2zM182.7 188.4l.6 .1zM182.7 183.9l-.1 .2zM182.8 188.3h.1l-.2 .2zM182.7 183.9l.2-.1-.1 .2zM182.9 188.5l.1-.1v.1zM182.9 183.8v.2h-.1zM182.9 188.3l.1 .1-.1 .1z"/>
<path d="M182.9 188.4l.4 .1zM182.9 183.8h.1l-.1 .2zM183 188.5l.2-.1v.2zM183 188.4l.3 .1zM183 183.8v.2h-.1zM183 188.4h.2l-.2 .1zM183.2 183.8l-.2 .2zM183 183.8h.2l-.2 .2zM183.2 188.4h.1l-.1 .2zM183.3 188.4v.2h-.1zM183.3 183.8v.2h-.1zM183.2 183.8h.1l-.1 .2z"/>
<path d="M183.3 188.4h.2l-.2 .2zM183.5 188.4v.2h-.2zM181 186.4l2.3-.1v2.2zM183.3 190.4h.1l-.1 1.3zM183.3 191.7l.1 1.3-.1 .1zM183.5 183.8v.2h-.2zM183.3 183.8h.2l-.2 .2zM183.5 188.4h.1l-.1 .2zM183.6 188.4v.2h-.1zM183.6 183.8l-.1 .2zM183.6 188.4h.1l-.1 .2zM183.5 183.8h.1l-.1 .2z"/>
<path d="M183.7 188.4v.1l-.1 .1zM183.6 184l.1-.2v.2zM183.7 188.4l.2-.1-.2 .2zM183.6 183.8h.1l-.1 .2zM183.9 188.3v.2h-.2zM183.7 183.9h.2l-.5 2.4zM183.7 184l.2-.1v.1zM183.9 188.3h.1l-.1 .2zM183.9 183.9l.1 .1-.6 2.3zM183.7 183.8l.2 .1-.2 .1zM184 188.3v.1l-.1 .1zM183.9 184l.1-.1v.1z"/>
<path d="M184 188.3l.1-.1-.1 .2zM184 184h.2l-.8 2.3zM183.9 183.9h.1l-.1 .1zM184.1 188.2l.1 .2h-.2zM184 184l.2-.1zM184.1 188.2h.2l-.1 .2zM184.2 184l.1 .1-.9 2.2zM184 183.9h.2l-.2 .1zM184.3 188.2v.1l-.1 .1zM184.1 184.1l.2-.1v.1zM184.3 188.2l.1-.1-.1 .2zM184.3 184.1h.1l-1 2.2z"/>
<path d="M184.2 183.9l.1 .1-.2 .1zM184.4 188.1l.1 .2h-.2zM184.3 184.1h.2l-.1 .1zM184.4 188.1l.1-.1v.3zM184.4 184.1l.2 .1-1.2 2.1zM184.3 184l.2 .1h-.2zM184.5 188l.1 .2-.1 .1zM184.4 184.2l.2-.1-.1 .2zM184.5 188h.1v.2zM184.6 184.2l.1 .1-1.3 2zM184.5 184.1h.1l-.2 .1zM184.6 188l.1 .1-.1 .1z"/>
<path d="M184.5 184.3l.2-.1-.1 .2zM184.6 188l.1-.1v.2zM184.7 184.3l.1 .1-1.4 1.9zM184.6 184.1l.1 .1-.2 .1zM184.7 187.9l.1 .1-.1 .1zM184.6 184.4l.2-.1-.1 .1zM184.8 187.8v.2l-.1-.1zM184.8 184.4l.1 .1-1.5 1.8zM184.7 184.4h.3l-.2 .1zM184.7 184.2l.1 .1-.2 .1zM184.8 187.8l.2 .1-.2 .1zM184.8 187.8l.2-.1v.2z"/>
<path d="M184.9 184.5l.1 .1-1.6 1.7zM184.8 184.5h.3l-.1 .1zM184.8 184.3l.2 .1h-.3zM185 187.7l.1 .1-.1 .1zM185 187.6l.1 .2zM185 184.6l.1 .1-1.7 1.6zM185 184.6h.2l-.2 .1zM185.1 187.5l.1 .2-.2-.1zM185 184.4l.1 .1h-.3zM185 187.6l.2 .1-.1 .1zM183.4 186.3l1.7-1.6 .1 .1zM185 184.7h.3l-.2 .1z"/>
<path d="M185.2 187.4l.1 .2-.2-.1zM185.1 184.5l.1 .1h-.2zM185.1 187.5l.2 .1-.1 .1zM183.4 186.3l1.8-1.5 .1 .1zM185.1 184.8l.3 .1-.2 .1zM185.3 187.2l.1 .3-.2-.1zM185.2 185h.2zM185 184.7l.2-.1 .1 .1zM185.2 187.4l.2 .1-.1 .1zM185.3 187.1l.1 .2-.1-.1zM183.4 186.3l1.9-1.4 .1 .1zM185.3 185.1h.2l-.2 .1z"/>
<path d="M185.4 187l.1 .2-.2-.1zM185.1 184.8l.2-.1 .1 .2zM185.3 187.2l.1 .1v.2zM183.4 186.3l2-1.3v.2zM185.3 185.2l.3 .1h-.2zM185.4 186.9l.2 .1h-.2zM185.2 185l.2-.1v.1zM185.3 187.1l.2 .1-.1 .1zM183.4 186.3l2-1.1 .1 .1zM185.4 185.3l.2 .1-.2 .1zM185.5 186.7l.1 .2h-.2zM185.4 185.5l.3 .1h-.2z"/>
<path d="M185.5 186.6l.2 .2-.2-.1zM183.4 186.3l2.1-1v.1zM185.3 185.1l.1-.1 .1 .1zM185.4 187h.2l-.1 .2zM185.5 185.6l.2 .1-.2 .1zM185.5 186.5l.2 .1zM183.4 186.3l2.1-.9 .1 .2zM185.5 185.9l.2 .1h-.2zM185.5 185.8l.2 .1h-.2zM185.5 186.3l.2 .2h-.2zM185.6 186.2l.1 .1h-.2zM185.5 186l.2 .2z"/>
<path d="M185.3 185.2l.2-.1 .1 .2zM185.4 186.9h.2v.1zM183.4 186.3l2.2-.7v.1zM185.4 185.3h.2v.1zM185.5 186.7l.2 .1-.1 .1zM183.4 186.3l2.2-.6v.2zM185.4 185.5l.2-.1 .1 .2zM185.5 186.6h.2v.2zM183.7 186.3l2-.1-.1 .1zM185.5 185.6h.2v.1zM185.5 186.5h.2v.1zM185.5 185.9h.2v.1z"/>
<path d="M185.5 185.8l.2-.1v.2zM185.5 186.3h.2v.2zM185.6 186.2h.1v.1zM185.5 186h.2v.2z"/>
</g>
<path d="M183.4 186.2h2.3" fill="none" stroke="#000" stroke-width=".28"/>
<path d="M183.4 186.1h2.2" fill="none" stroke="#000" stroke-width=".4"/>
<path d="M183.6 183.9v2.4" fill="none" stroke="#000" stroke-width=".34"/>
<path d="M29 174.4h29.9M63.4 174.4h13.3M81.2 174.4h17.6M29 181.1h29.9M29 187.7h29.9M29 194.3h29.9M63.4 181.1h13.3M63.4 187.7h13.3M63.4 194.3h13.3M81.2 181.1h17.6M81.2 187.7h17.6M81.2 194.3h17.6" fill="none" stroke="#bababa" stroke-width=".2"/>
<g font-size="3.7">
<text x="73.6" y="126.4" transform="rotate(-90 73.6 126.4)">FOR OFFICE USE ONLY</text>
<text x="16.1" y="139.3">Project</text>
<text x="16.1" y="147.4">Customer</text>
<text x="16.1" y="155.6">SO#</text>
<text x="77.7" y="155.6">Date</text>
<text x="29" y="166.3">Length</text>
<text x="65.4" y="166.3">Qty.</text>
<text x="82.9" y="166.3">Color</text>
<text x="23.1" y="182" transform="rotate(-90 23.1 182)">of</text>
<text x="105.1" y="197.2">Scale: NTS</text>
<text x="23.1" y="198.8" transform="rotate(-90 23.1 198.8)">Page</text>
</g>
<g font-size="2.7">
<text x="203.9" y="195.5">2626 S. Sheridan</text>
<text x="228" y="195.5">PO Box 17249</text>
<text x="203.8" y="202.1">P: +1-316-945-9328</text>
<text x="204" y="198.8">Wichita, Kansas 67217-0249 USA</text>
<text x="231.1" y="202.1">F: +1-316-945-0789</text>
</g>
<g font-size="2.5">
<text x="166.8" y="34.9">BRBG-1-2-CSE</text>
<text x="173.1" y="145.7">6/03/02</text>
</g>
<g font-size="2.3">
<text x="166.8" y="37.9">ROOF TO WALL BELLOWS</text>
<text x="166.8" y="40.8">BLACK EPDM COVER</text>
<text x="166.9" y="46.5">STANDARD GALVANIZED FLANGES</text>
<text x="167" y="43.7">w/CLOSED CELL FOAM, 4&quot;(102mm) WIDE</text>
<text x="147.1" y="51.4">102mm</text>
<text x="150.1" y="48.5">4&quot;</text>
<text x="166.9" y="49.4">50% MOVEMENT</text>
<text x="180.4" y="77">2 1/2&quot;</text>
<text x="160" y="81.2">1 7/8&quot;</text>
<text x="179.8" y="82.6">REQ'D</text>
<text x="180.2" y="79.8">64mm</text>
<text x="159.9" y="84">48mm</text>
<text x="174.9" y="85.5">MOUNTING HT.</text>
<text x="176.3" y="101.4">1 7/8&quot;</text>
<text x="176.2" y="104.2">48mm</text>
<text x="140.9" y="154.7">51mm</text>
<text x="143.1" y="151.9">2&quot;</text>
<text x="12" y="203.6">K:\EXPANSION\BRB\BRBG\RoofWall\BRBG-1-2CSE-R2W.dwg Jun 03, 2002 - 2:12pm</text>
</g>
</svg>
